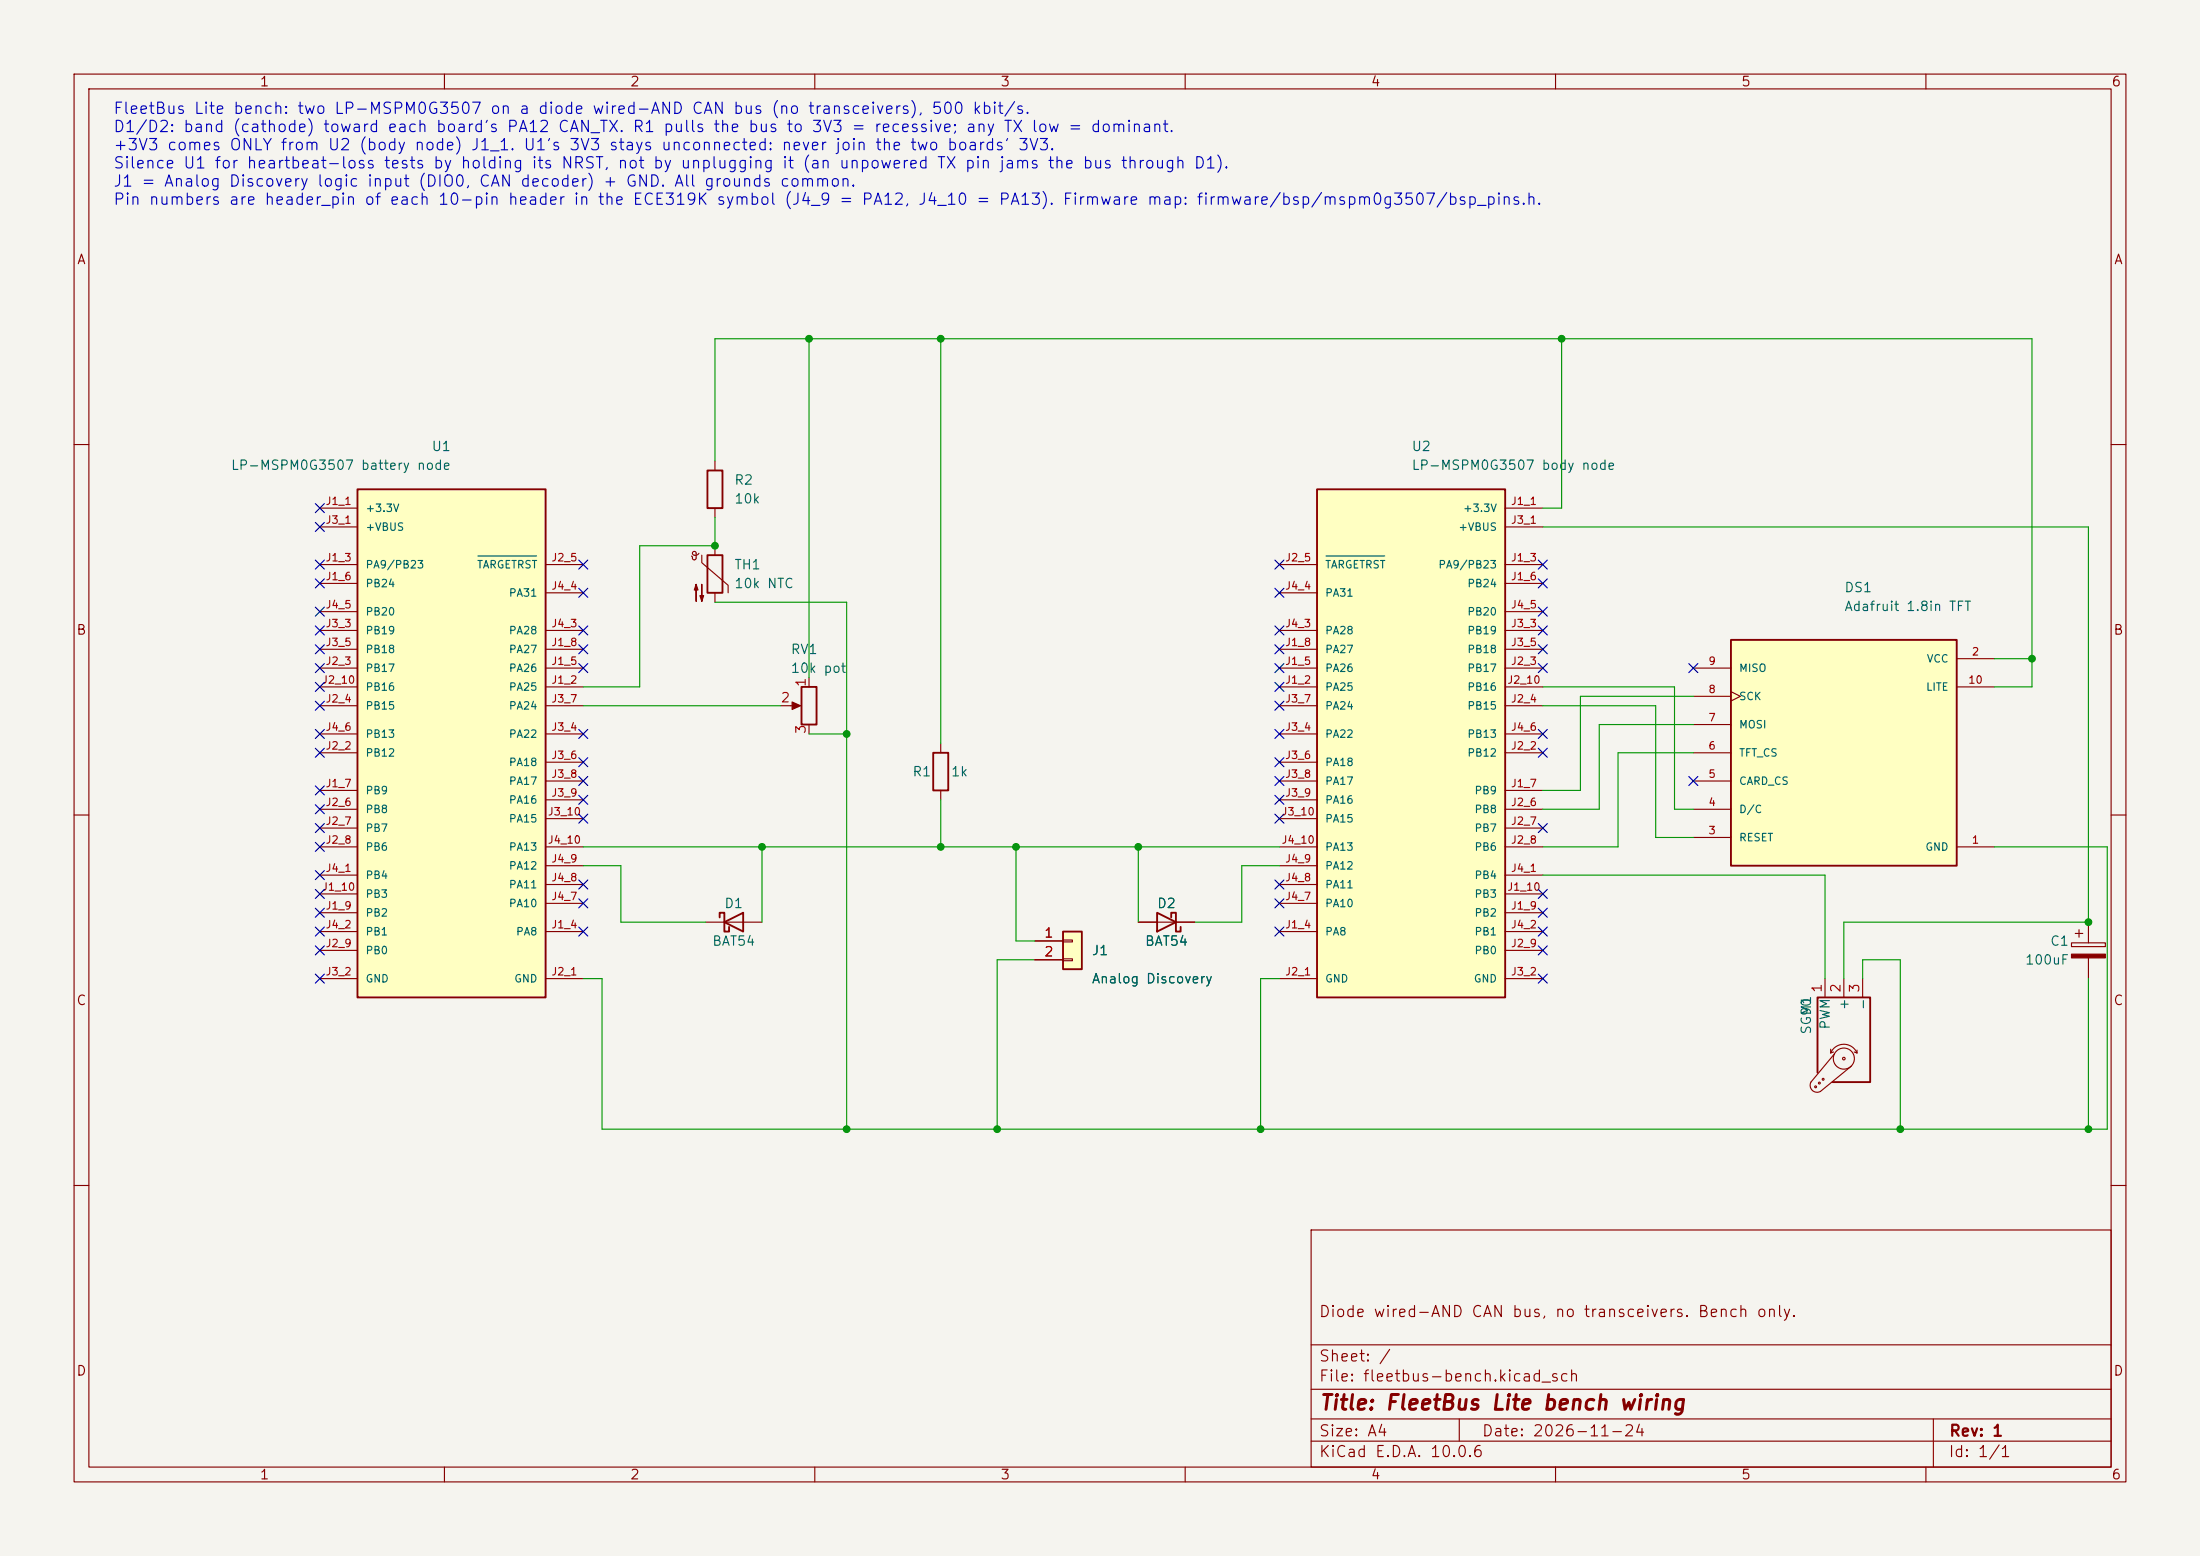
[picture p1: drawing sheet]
<svg xmlns="http://www.w3.org/2000/svg" width="297mm" height="210mm" viewBox="0 0 297 210" stroke-linecap="round" stroke-linejoin="round" font-family="sans-serif">
<path d="M0 0h297v210h-297z" fill="#f5f4ef" stroke="#f5f4ef" stroke-width=".14"/>
<g fill="none" stroke="#840000" stroke-width=".15">
<path d="M10 10h277v190h-277zM12 12h273v186h-273zM60 10v2M110 10v2M160 10v2M210 10v2M260 10v2M10 60h2M96.5 62.2v1.3M96.5 68.6v1.3M285 60h2M10 110h2"/>
<path d="M285 110h2M246.4 132.1v2.5M248.9 132.1v2.5M251.5 132.1v2.5M279.7 127.3h4.5v.5h-4.5zM280.2 126h1M280.7 125.5v1M281.9 124.5v2.8M281.9 129.3v2.8M247.1 142.1a1.93 1.93 0 0 1 1.8-1.2 1.93 1.93 0 0 1 1.8 1.2M247.1 141.6v.5M247.5 142l-.4 .1"/>
<path d="M247.6 142.2l-3.1 3.9a.94 .94 0 0 0 .1 1 .94 .94 0 0 0 1.1 .2l4.2-3.4M250.3 142l.4 .1M250.7 141.7v.4M10 160h2M177 166h108v32h-108zM285 160h2M60 198v2M110 198v2M160 198v2M177 194.5h108M177 191.5h108M177 187.5h108"/>
<path d="M177 181.5h108M197 191.5v3M210 198v2M260 198v2M261 191.5v6.5"/>
<circle cx="245.1" cy="146.7" r=".13"/>
<circle cx="245.6" cy="146.2" r=".13"/>
<circle cx="246.1" cy="145.7" r=".13"/>
<circle cx="248.9" cy="142.9" r=".18"/>
<circle cx="248.9" cy="142.9" r="1.42"/>
</g>
<path d="M95.5 63.5h2v5.1h-2zM245.4 144.8v-10.2h7.1v11.5h-5.1" fill="none" stroke="#840000" stroke-width=".25"/>
<path d="M279.7 128.8h4.5v.5h-4.5z" fill="#840000" stroke="#840000" stroke-width=".15"/>
<path d="M233.7 86.4h30.5v30.4h-30.5z" fill="#ffffc2"/>
<path d="M233.7 86.4h30.5v30.4h-30.5zM126 101.6h2v5.1h-2z" fill="none" stroke="#840000" stroke-width=".25"/>
<g fill="none" stroke="#840000" stroke-width=".15">
<path d="M228.6 97.8h5.1M228.6 94h5.1M228.6 90.2h5.1M233.7 93.3l1.2 .7-1.2 .6M264.2 88.9h5M264.2 92.7h5M127 100.3v1.3M127 106.7v1.3M228.6 113h5.1M228.6 109.2h5.1M228.6 105.4h5.1M228.6 101.6h5.1"/>
<path d="M264.2 114.3h5"/>
</g>
<path d="M177.8 66h25.4v68.6h-25.4z" fill="#ffffc2"/>
<path d="M177.8 66h25.4v68.6h-25.4z" fill="none" stroke="#840000" stroke-width=".25"/>
<g fill="none" stroke="#840000" stroke-width=".15">
<path d="M172.7 76.2h5.1M203.2 68.6h5.1M203.2 76.2h5.1M203.2 78.7h5.1M203.2 71.1h5.1M172.7 92.7h5.1M172.7 90.2h5.1M172.7 87.6h5.1M172.7 95.3h5.1M172.7 85.1h5.1M172.7 99.1h5.1M172.7 80h5.1"/>
<path d="M203.2 92.7h5.1M203.2 90.2h5.1M203.2 87.6h5.1M203.2 95.3h5.1M203.2 85.1h5.1M203.2 99.1h5.1M203.2 82.6h5.1M172.7 114.3h5.1M172.7 102.9h5.1M172.7 105.4h5.1M172.7 108h5.1M172.7 110.5h5.1"/>
<path d="M172.7 119.4h5.1M172.7 116.8h5.1M203.2 106.7h5.1M203.2 101.6h5.1M203.2 109.2h5.1M203.2 111.8h5.1M203.2 114.3h5.1M203.2 118.1h5.1M172.7 125.7h5.1M172.7 132.1h5.1M172.7 121.9h5.1M203.2 125.7h5.1"/>
<path d="M203.2 123.2h5.1M203.2 120.7h5.1M203.2 132.1h5.1M203.2 128.3h5.1"/>
</g>
<path d="M179 75h7.9" fill="none" stroke="#006464" stroke-width=".15"/>
<path d="M48.3 66h25.4v68.6h-25.4z" fill="#ffffc2"/>
<path d="M48.3 66h25.4v68.6h-25.4zM95.5 74.9h2v5.1h-2zM108.2 92.7h2v5.1h-2zM97.2 123.8v-.6h.6v2.5h.6v-.6M97.8 124.5l2.5-1.3v2.5zM156.2 123.2l2.5 1.3-2.5 1.2zM158.1 123.8v-.6h.6v2.5h.7v-.6" fill="none" stroke="#840000" stroke-width=".25"/>
<g fill="none" stroke="#840000" stroke-width=".15">
<path d="M43.2 68.6h5.1M43.2 76.2h5.1M43.2 78.7h5.1M43.2 71.1h5.1M73.7 76.2h5M93.3 75.1l.2 .1v.1M94.4 74.7a.44 .44 0 0 1-.5 .3 .44 .44 0 0 1-.4-.4l.2-.2 .2 .1 .1 .8-.1 .2-.2 .1-.2-.3M94.7 74.9v1l3.6 3.1v1M96.5 73.7v1.2M43.2 92.7h5.1M43.2 90.2h5.1M43.2 87.6h5.1"/>
<path d="M43.2 95.3h5.1M43.2 85.1h5.1M43.2 99.1h5.1M43.2 82.6h5.1M73.7 92.7h5M73.7 90.2h5M73.7 87.6h5M73.7 95.3h5M73.7 85.1h5M73.7 99.1h5M73.7 80h5M96.5 80v1.3"/>
<path d="M105.4 95.3h2.3M109.2 91.4v1.3M109.2 97.8v1.3M43.2 106.7h5.1M43.2 101.6h5.1M43.2 109.2h5.1M43.2 111.8h5.1M43.2 114.3h5.1M43.2 118.1h5.1M73.7 114.3h5M73.7 102.9h5M73.7 105.4h5"/>
<path d="M73.7 108h5M73.7 110.5h5M73.7 119.4h5M73.7 116.8h5M43.2 125.7h5.1M43.2 123.2h5.1M43.2 120.7h5.1M43.2 132.1h5.1M43.2 128.3h5.1M73.7 125.7h5M73.7 132.1h5M73.7 121.9h5"/>
<path d="M95.2 124.5h7.7M153.7 124.5h7.6"/>
</g>
<path d="M64.5 75h7.9" fill="none" stroke="#006464" stroke-width=".15"/>
<g fill="#840000" stroke="#840000" stroke-width=".15">
<path d="M94 78.9l.2 .7h-.5l.3-.7v2.3z"/>
<path d="M94.7 78.9v2.3l-.2-.8h.5l-.3 .8z"/>
<path d="M106.9 94.7l1.2 .6-1.2 .5z"/>
</g>
<path d="M143.5 125.7h2.5v5.1h-2.5z" fill="#ffffc2"/>
<path d="M143.5 125.7h2.5v5.1h-2.5z" fill="none" stroke="#840000" stroke-width=".25"/>
<path d="M139.7 127h3.8M139.7 129.5h3.8M143.5 126.9h1.3v.2h-1.3zM143.5 129.4h1.3v.3h-1.3zM153.7 124.5h2.5M158.7 124.5h2.6" fill="none" stroke="#840000" stroke-width=".15"/>
<g fill="none" stroke="#009600" stroke-width=".15">
<path d="M109.2 45.7v45.7M127 45.7v54.6M210.8 45.7v22.9h-2.5M96.5 62.2v-16.5h177.8v47h-5.1M96.5 69.9v3.8h-10.1v19h-7.7M208.3 71.1h73.6v53.4h-33v7.6M78.7 95.3h26.7M96.5 81.3h17.8v71.1M109.2 99.1h5.1M208.3 95.3h15.2v17.7h5.1M208.3 92.7h17.8v16.5h2.5M228.6 94h-15.2v12.7h-5.1"/>
<path d="M228.6 97.8h-12.7v11.4h-7.6M269.2 88.9h5.1M78.7 114.3h94M78.7 116.8h5.1v7.7h11.4M102.9 114.3v10.2M127 108v6.3M137.2 114.3v12.7h2.5M153.7 114.3v10.2M172.7 116.8h-5.1v7.7h-6.3M208.3 118.1h38.1v14M228.6 101.6h-10.2v12.7h-10.1M269.2 114.3h15.3v38.1h-203.2v-20.3h-2.6"/>
<path d="M139.7 129.5h-5.1v22.9M172.7 132.1h-2.5v20.3M251.5 132.1v-2.6h5v22.9M281.9 132.1v20.3"/>
</g>
<g fill="none" stroke="#000084" stroke-width=".15">
<path d="M42.6 68l1.2 1.2M42.6 70.5l1.2 1.2M42.6 78.1l1.2 1.2M42.6 75.6l1.2 1.2M43.8 68l-1.2 1.2M43.8 70.5l-1.2 1.2M43.8 78.1l-1.2 1.2M43.8 75.6l-1.2 1.2M78.1 79.4l1.2 1.2M78.1 75.6l1.2 1.2M79.3 79.4l-1.2 1.2M79.3 75.6l-1.2 1.2"/>
<path d="M172.1 79.4l1.2 1.2M172.1 75.6l1.2 1.2M173.3 79.4l-1.2 1.2M173.3 75.6l-1.2 1.2M207.7 78.1l1.2 1.2M207.7 75.6l1.2 1.2M208.9 78.1l-1.2 1.2M208.9 75.6l-1.2 1.2M42.6 98.5l1.2 1.2M42.6 87l1.2 1.2M42.6 84.5l1.2 1.2M42.6 92.1l1.2 1.2"/>
<path d="M42.6 94.6l1.2 1.3M42.6 89.6l1.2 1.2M42.6 81.9l1.2 1.3M43.8 98.5l-1.2 1.2M43.8 87l-1.2 1.2M43.8 84.5l-1.2 1.2M43.8 92.1l-1.2 1.2M43.8 94.6l-1.2 1.3M43.8 89.6l-1.2 1.2M43.8 81.9l-1.2 1.3M78.1 87l1.2 1.2M78.1 98.5l1.2 1.2"/>
<path d="M78.1 84.5l1.2 1.2M78.1 89.6l1.2 1.2M79.3 87l-1.2 1.2M79.3 98.5l-1.2 1.2M79.3 84.5l-1.2 1.2M79.3 89.6l-1.2 1.2M172.1 84.5l1.2 1.2M172.1 94.6l1.2 1.3M172.1 87l1.2 1.2M172.1 89.6l1.2 1.2M172.1 92.1l1.2 1.2M172.1 98.5l1.2 1.2"/>
<path d="M173.3 84.5l-1.2 1.2M173.3 94.6l-1.2 1.3M173.3 87l-1.2 1.2M173.3 89.6l-1.2 1.2M173.3 92.1l-1.2 1.2M173.3 98.5l-1.2 1.2M207.7 98.5l1.2 1.2M207.7 89.6l1.2 1.2M207.7 87l1.2 1.2M207.7 84.5l1.2 1.2M207.7 81.9l1.2 1.3M208.9 98.5l-1.2 1.2"/>
<path d="M208.9 89.6l-1.2 1.2M208.9 87l-1.2 1.2M208.9 84.5l-1.2 1.2M208.9 81.9l-1.2 1.3M228 89.6l1.2 1.2M229.2 89.6l-1.2 1.2M42.6 117.5l1.2 1.2M42.6 113.7l1.2 1.2M42.6 111.2l1.2 1.2M42.6 108.6l1.2 1.2M42.6 101l1.2 1.2M42.6 106.1l1.2 1.2"/>
<path d="M43.8 111.2l-1.2 1.2M43.8 117.5l-1.2 1.2M43.8 113.7l-1.2 1.2M43.8 108.6l-1.2 1.2M43.8 101l-1.2 1.2M43.8 106.1l-1.2 1.2M78.1 102.3l1.2 1.2M78.1 104.8l1.2 1.2M78.1 107.3l1.2 1.3M78.1 109.9l1.2 1.2M78.1 118.8l1.2 1.2M79.3 102.3l-1.2 1.2"/>
<path d="M79.3 104.8l-1.2 1.2M79.3 107.3l-1.2 1.3M79.3 109.9l-1.2 1.2M79.3 118.8l-1.2 1.2M172.1 107.3l1.2 1.3M172.1 118.8l1.2 1.2M172.1 109.9l1.2 1.2M172.1 102.3l1.2 1.2M172.1 104.8l1.2 1.2M173.3 107.3l-1.2 1.3M173.3 118.8l-1.2 1.2M173.3 109.9l-1.2 1.2"/>
<path d="M173.3 102.3l-1.2 1.2M173.3 104.8l-1.2 1.2M207.7 111.2l1.2 1.2M207.7 101l1.2 1.2M208.9 111.2l-1.2 1.2M208.9 101l-1.2 1.2M228 104.8l1.2 1.2M229.2 104.8l-1.2 1.2M42.6 125.1l1.2 1.2M42.6 131.5l1.2 1.2M42.6 127.7l1.2 1.2M42.6 120l1.2 1.3"/>
<path d="M42.6 122.6l1.2 1.2M43.8 120l-1.2 1.3M43.8 125.1l-1.2 1.2M43.8 131.5l-1.2 1.2M43.8 127.7l-1.2 1.2M43.8 122.6l-1.2 1.2M78.1 121.3l1.2 1.2M78.1 125.1l1.2 1.2M79.3 121.3l-1.2 1.2M79.3 125.1l-1.2 1.2M172.1 125.1l1.2 1.2M172.1 121.3l1.2 1.2"/>
<path d="M173.3 125.1l-1.2 1.2M173.3 121.3l-1.2 1.2M207.7 125.1l1.2 1.2M207.7 131.5l1.2 1.2M207.7 127.7l1.2 1.2M207.7 120l1.2 1.3M207.7 122.6l1.2 1.2M208.9 125.1l-1.2 1.2M208.9 131.5l-1.2 1.2M208.9 127.7l-1.2 1.2M208.9 120l-1.2 1.3M208.9 122.6l-1.2 1.2"/>
</g>
<g fill="#009600" stroke="#009600" stroke-width=".14">
<circle cx="109.2" cy="45.7" r=".46"/>
<circle cx="127" cy="45.7" r=".46"/>
<circle cx="114.3" cy="99.1" r=".46"/>
<circle cx="274.3" cy="88.9" r=".46"/>
<circle cx="256.5" cy="152.4" r=".46"/>
<circle cx="281.9" cy="124.5" r=".46"/>
<circle cx="281.9" cy="152.4" r=".46"/>
<circle cx="210.8" cy="45.7" r=".46"/>
<circle cx="127" cy="114.3" r=".46"/>
<circle cx="137.2" cy="114.3" r=".46"/>
<circle cx="153.7" cy="114.3" r=".46"/>
<circle cx="96.5" cy="73.7" r=".46"/>
<circle cx="102.9" cy="114.3" r=".46"/>
<circle cx="170.2" cy="152.4" r=".46"/>
<circle cx="114.3" cy="152.4" r=".46"/>
<circle cx="134.6" cy="152.4" r=".46"/>
</g>
<text font-size="2" fill="#840000" x="178" y="190.8">Title: FleetBus Lite bench wiring</text>
<g font-size="1.5" fill="#0000c2">
<text x="15.2" y="15.8">FleetBus Lite bench: two LP-MSPM0G3507 on a diode wired-AND CAN bus (no transceivers), 500 kbit/s.</text>
<text x="15.2" y="18.2">D1/D2: band (cathode) toward each board's PA12 CAN_TX. R1 pulls the bus to 3V3 = recessive; any TX low = dominant.</text>
<text x="15.2" y="20.7">+3V3 comes ONLY from U2 (body node) J1_1. U1's 3V3 stays unconnected: never join the two boards' 3V3.</text>
<text x="15.2" y="23.1">Silence U1 for heartbeat-loss tests by holding its NRST, not by unplugging it (an unpowered TX pin jams the bus through D1).</text>
<text x="15.2" y="25.6">J1 = Analog Discovery logic input (DIO0, CAN decoder) + GND. All grounds common.</text>
<text x="15.2" y="28">Pin numbers are header_pin of each 10-pin header in the ECE319K symbol (J4_9 = PA12, J4_10 = PA13). Firmware map: firmware/bsp/mspm0g3507/bsp_pins.h.</text>
</g>
<g font-size="1.5" fill="#840000">
<text x="178" y="178.1">Diode wired-AND CAN bus, no transceivers. Bench only.</text>
<text x="178" y="184.1">Sheet: /</text>
<text x="178" y="186.8">File: fleetbus-bench.kicad_sch</text>
<text x="178" y="197">KiCad E.D.A. 10.0.6</text>
<text x="178" y="194.2">Size: A4</text>
<text x="200" y="194.2">Date: 2026-11-24</text>
<text x="263" y="197">Id: 1/1</text>
<text x="263" y="194.2">Rev: 1</text>
</g>
<g font-size="1.3" fill="#840000">
<text x="35" y="12">1</text>
<text x="85" y="12">2</text>
<text x="135" y="12">3</text>
<text x="185" y="12">4</text>
<text x="235" y="12">5</text>
<text x="285" y="12">6</text>
<text x="10.3" y="36">A</text>
<text x="285.3" y="36">A</text>
<text x="10.2" y="86">B</text>
<text x="285.2" y="86">B</text>
<text x="10.2" y="136">C</text>
<text x="285.2" y="136">C</text>
<text x="10.2" y="186">D</text>
<text x="285.2" y="186">D</text>
<text x="35" y="200">1</text>
<text x="85" y="200">2</text>
<text x="135" y="200">3</text>
<text x="185" y="200">4</text>
<text x="235" y="200">5</text>
<text x="285" y="200">6</text>
</g>
<g font-size="1.3" fill="#006464">
<text x="31.1" y="63.7">LP-MSPM0G3507 battery node</text>
<text x="58.2" y="61.2">U1</text>
<text x="99" y="65.7">R2</text>
<text x="190.5" y="61.2">U2</text>
<text x="190.5" y="63.7">LP-MSPM0G3507 body node</text>
<text x="99" y="68.3">10k</text>
<text x="99" y="77.2">TH1</text>
<text x="99" y="79.7">10k NTC</text>
<text x="248.9" y="80.2">DS1</text>
<text x="248.9" y="82.8">Adafruit 1.8in TFT</text>
<text x="106.7" y="88.6">RV1</text>
<text x="106.7" y="91.1">10k pot</text>
<text x="123.1" y="105.1">R1</text>
<text x="128.3" y="105.1">1k</text>
<text x="97.7" y="122.9">D1</text>
<text x="156.1" y="122.9">D2</text>
<text x="96.1" y="128">BAT54</text>
<text x="147.3" y="129.2">J1</text>
<text x="154.5" y="128">BAT54</text>
<text x="273.3" y="130.5">100uF</text>
<text x="276.7" y="128">C1</text>
<text x="147.3" y="133">Analog Discovery</text>
<text x="244.8" y="137.2" transform="rotate(-90 244.8 137.2)">M1</text>
<text x="249.9" y="136.4" transform="rotate(-90 249.9 136.4)">+</text>
<text x="252.4" y="136.4" transform="rotate(-90 252.4 136.4)">-</text>
<text x="244.8" y="139.7" transform="rotate(-90 244.8 139.7)">SG90</text>
<text x="247.3" y="139" transform="rotate(-90 247.3 139)">PWM</text>
</g>
<g font-size="1.3" fill="#a90000">
<text x="105.3" y="95.1">2</text>
<text x="109.1" y="92.8" transform="rotate(-90 109.1 92.8)">1</text>
<text x="109.1" y="99.2" transform="rotate(-90 109.1 99.2)">3</text>
<text x="140.9" y="126.9">1</text>
<text x="140.9" y="129.4">2</text>
<text x="246.2" y="134.1" transform="rotate(-90 246.2 134.1)">1</text>
<text x="248.8" y="134.1" transform="rotate(-90 248.8 134.1)">2</text>
<text x="251.3" y="134.1" transform="rotate(-90 251.3 134.1)">3</text>
</g>
<g font-size="1" fill="#a90000">
<text x="43.9" y="68.4">J1_1</text>
<text x="43.9" y="70.9">J3_1</text>
<text x="203.9" y="68.4">J1_1</text>
<text x="203.9" y="70.9">J3_1</text>
<text x="43.9" y="76">J1_3</text>
<text x="74.4" y="76">J2_5</text>
<text x="173.4" y="76">J2_5</text>
<text x="203.9" y="76">J1_3</text>
<text x="43.9" y="78.6">J1_6</text>
<text x="43.9" y="82.4">J4_5</text>
<text x="74.4" y="79.8">J4_4</text>
<text x="173.4" y="79.8">J4_4</text>
<text x="203.9" y="78.6">J1_6</text>
<text x="203.9" y="82.4">J4_5</text>
<text x="43.9" y="90">J2_3</text>
<text x="43.9" y="84.9">J3_3</text>
<text x="43.9" y="87.4">J3_5</text>
<text x="74.4" y="90">J1_5</text>
<text x="74.4" y="87.4">J1_8</text>
<text x="74.4" y="84.9">J4_3</text>
<text x="173.4" y="90">J1_5</text>
<text x="173.4" y="87.4">J1_8</text>
<text x="173.4" y="84.9">J4_3</text>
<text x="203.9" y="90">J2_3</text>
<text x="203.9" y="84.9">J3_3</text>
<text x="203.9" y="87.4">J3_5</text>
<text x="230.6" y="90">9</text>
<text x="266.1" y="88.7">2</text>
<text x="43.4" y="92.5">J2_10</text>
<text x="43.9" y="95.1">J2_4</text>
<text x="74.4" y="92.5">J1_2</text>
<text x="74.4" y="95.1">J3_7</text>
<text x="173.4" y="92.5">J1_2</text>
<text x="173.4" y="95.1">J3_7</text>
<text x="203.4" y="92.5">J2_10</text>
<text x="203.9" y="95.1">J2_4</text>
<text x="230.6" y="93.8">8</text>
<text x="265.6" y="92.5">10</text>
<text x="43.9" y="101.4">J2_2</text>
<text x="43.9" y="98.9">J4_6</text>
<text x="74.4" y="98.9">J3_4</text>
<text x="173.4" y="98.9">J3_4</text>
<text x="203.9" y="101.4">J2_2</text>
<text x="203.9" y="98.9">J4_6</text>
<text x="230.6" y="101.4">6</text>
<text x="230.6" y="97.6">7</text>
<text x="43.9" y="106.5">J1_7</text>
<text x="74.4" y="102.7">J3_6</text>
<text x="74.4" y="105.2">J3_8</text>
<text x="74.4" y="107.8">J3_9</text>
<text x="173.4" y="102.7">J3_6</text>
<text x="173.4" y="105.2">J3_8</text>
<text x="173.4" y="107.8">J3_9</text>
<text x="203.9" y="106.5">J1_7</text>
<text x="230.6" y="105.2">5</text>
<text x="43.9" y="109">J2_6</text>
<text x="43.9" y="111.6">J2_7</text>
<text x="73.9" y="110.3">J3_10</text>
<text x="172.9" y="110.3">J3_10</text>
<text x="203.9" y="109">J2_6</text>
<text x="203.9" y="111.6">J2_7</text>
<text x="230.6" y="112.8">3</text>
<text x="230.6" y="109">4</text>
<text x="43.9" y="114.1">J2_8</text>
<text x="43.9" y="117.9">J4_1</text>
<text x="73.9" y="114.1">J4_10</text>
<text x="74.4" y="119.2">J4_8</text>
<text x="74.4" y="116.7">J4_9</text>
<text x="172.9" y="114.1">J4_10</text>
<text x="173.4" y="119.2">J4_8</text>
<text x="173.4" y="116.7">J4_9</text>
<text x="203.9" y="114.1">J2_8</text>
<text x="203.9" y="117.9">J4_1</text>
<text x="266.1" y="114.1">1</text>
<text x="43.4" y="120.5">J1_10</text>
<text x="43.9" y="123">J1_9</text>
<text x="43.9" y="125.5">J4_2</text>
<text x="74.4" y="125.5">J1_4</text>
<text x="74.4" y="121.7">J4_7</text>
<text x="173.4" y="125.5">J1_4</text>
<text x="173.4" y="121.7">J4_7</text>
<text x="203.4" y="120.5">J1_10</text>
<text x="203.9" y="123">J1_9</text>
<text x="203.9" y="125.5">J4_2</text>
<text x="43.9" y="128.1">J2_9</text>
<text x="43.9" y="131.9">J3_2</text>
<text x="74.4" y="131.9">J2_1</text>
<text x="173.4" y="131.9">J2_1</text>
<text x="203.9" y="128.1">J2_9</text>
<text x="203.9" y="131.9">J3_2</text>
</g>
<g font-size="1" fill="#006464">
<text x="49.3" y="69.3">+3.3V</text>
<text x="49.3" y="71.9">+VBUS</text>
<text x="196.8" y="71.9">+VBUS</text>
<text x="197.4" y="69.3">+3.3V</text>
<text x="49.3" y="77">PA9/PB23</text>
<text x="64.3" y="77">TARGETRST</text>
<text x="178.8" y="77">TARGETRST</text>
<text x="194.1" y="77">PA9/PB23</text>
<text x="49.3" y="79.5">PB24</text>
<text x="49.3" y="83.3">PB20</text>
<text x="68.6" y="80.8">PA31</text>
<text x="178.8" y="80.8">PA31</text>
<text x="198" y="79.5">PB24</text>
<text x="198" y="83.3">PB20</text>
<text x="49.3" y="85.9">PB19</text>
<text x="49.3" y="88.4">PB18</text>
<text x="68.6" y="88.4">PA27</text>
<text x="68.6" y="85.9">PA28</text>
<text x="178.8" y="88.4">PA27</text>
<text x="178.8" y="85.9">PA28</text>
<text x="198" y="85.9">PB19</text>
<text x="198" y="88.4">PB18</text>
<text x="260" y="89.7">VCC</text>
<text x="49.3" y="90.9">PB17</text>
<text x="49.3" y="93.5">PB16</text>
<text x="68.6" y="93.5">PA25</text>
<text x="68.6" y="90.9">PA26</text>
<text x="178.8" y="93.5">PA25</text>
<text x="178.8" y="90.9">PA26</text>
<text x="198" y="90.9">PB17</text>
<text x="198" y="93.5">PB16</text>
<text x="234.7" y="94.7">SCK</text>
<text x="234.7" y="90.9">MISO</text>
<text x="259.9" y="93.5">LITE</text>
<text x="49.3" y="96">PB15</text>
<text x="49.3" y="99.8">PB13</text>
<text x="68.6" y="99.8">PA22</text>
<text x="68.6" y="96">PA24</text>
<text x="178.8" y="99.8">PA22</text>
<text x="178.8" y="96">PA24</text>
<text x="198" y="96">PB15</text>
<text x="198" y="99.8">PB13</text>
<text x="234.7" y="98.6">MOSI</text>
<text x="49.3" y="107.4">PB9</text>
<text x="49.3" y="102.4">PB12</text>
<text x="68.6" y="103.6">PA18</text>
<text x="68.6" y="106.2">PA17</text>
<text x="178.8" y="103.6">PA18</text>
<text x="178.8" y="106.2">PA17</text>
<text x="198" y="102.4">PB12</text>
<text x="199" y="107.4">PB9</text>
<text x="234.7" y="106.2">CARD_CS</text>
<text x="234.7" y="102.4">TFT_CS</text>
<text x="49.3" y="110">PB8</text>
<text x="49.3" y="112.5">PB7</text>
<text x="68.6" y="108.7">PA16</text>
<text x="68.6" y="111.3">PA15</text>
<text x="178.8" y="108.7">PA16</text>
<text x="178.8" y="111.3">PA15</text>
<text x="199" y="110">PB8</text>
<text x="199" y="112.5">PB7</text>
<text x="234.7" y="113.8">RESET</text>
<text x="234.7" y="110">D/C</text>
<text x="49.3" y="115.1">PB6</text>
<text x="49.3" y="118.9">PB4</text>
<text x="68.6" y="117.6">PA12</text>
<text x="68.6" y="115.1">PA13</text>
<text x="178.8" y="117.6">PA12</text>
<text x="178.8" y="115.1">PA13</text>
<text x="199" y="115.1">PB6</text>
<text x="199" y="118.9">PB4</text>
<text x="259.8" y="115.1">GND</text>
<text x="49.3" y="124">PB2</text>
<text x="49.3" y="121.4">PB3</text>
<text x="68.6" y="122.7">PA10</text>
<text x="68.6" y="120.1">PA11</text>
<text x="178.8" y="122.7">PA10</text>
<text x="178.8" y="120.1">PA11</text>
<text x="199" y="124">PB2</text>
<text x="199" y="121.4">PB3</text>
<text x="49.3" y="129">PB0</text>
<text x="49.3" y="126.5">PB1</text>
<text x="69.6" y="126.5">PA8</text>
<text x="178.8" y="126.5">PA8</text>
<text x="199" y="129">PB0</text>
<text x="199" y="126.5">PB1</text>
<text x="49.3" y="132.8">GND</text>
<text x="69.3" y="132.8">GND</text>
<text x="178.8" y="132.8">GND</text>
<text x="198.9" y="132.8">GND</text>
</g>
</svg>
